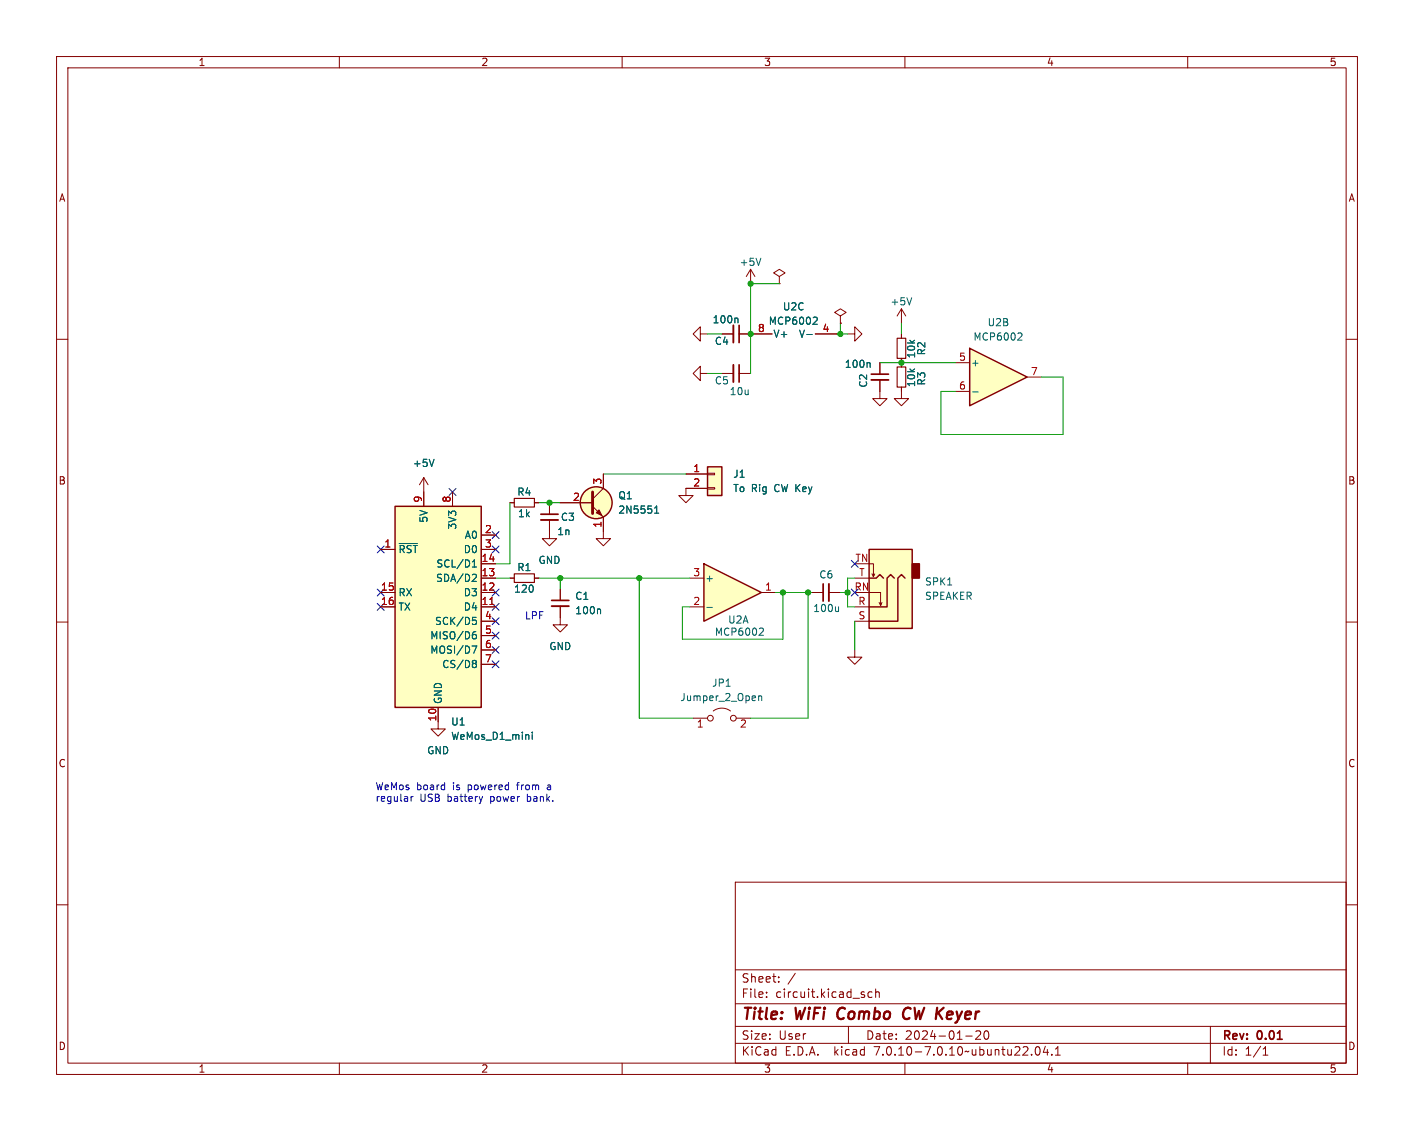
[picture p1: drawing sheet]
<svg xmlns="http://www.w3.org/2000/svg" width="250mm" height="200mm" viewBox="0 0 250 200" stroke-linecap="round" stroke-linejoin="round" font-family="sans-serif">
<g fill="none" stroke="#840000" stroke-width=".18">
<path d="M10 10h230v180h-230zM12 12h226v176h-226zM60 10v2M110 10v2M160 10v2M210 10v2M10 60h2M123.8 59.1v-1.3l-1.2 1.3 1.2 1.2v-1.2h1.3M238 60h2M123.8 66v-1.2l-1.2 1.2 1.2 1.3v-1.3h1.3M121.3 83.8h3.8M121.3 86.4h3.8"/>
<path d="M125.1 86.2h1.3v.3h-1.3zM125.1 83.7h1.3v.2h-1.3zM153.7 99.7h.7v2.3l.3-.5M10 110h2M90.2 102.2h.7M94.5 102.2h.7M151.1 114.9v1.3h-1.2l1.2 1.3 1.3-1.3h-1.3M151.1 102.2h2.6M151.1 107.3h2.6M151.1 109.9h2.6M153.7 104.8h2v2.3l.3-.5M154.2 101.5l.2 .5"/>
<path d="M155.4 106.6l.3 .5M238 110h2M10 160h2M130 156h108v32h-108zM238 160h2M130 177.5h108M130 171.5h108M135.5 176.2v.2M135.5 175.5v.1M137.7 173.5v.2M137.7 172.8v.1M140.6 172.1l-1.3 1.9"/>
<path d="M154.2 175.5l-.4-.1-.3 .3v.4l.1 .2h.6M154.8 175.5l.2-.1 .4 .1 .1 .9M154.8 174.9v1.5M60 188v2M110 188v2M130 184.5h108M130 181.5h108M150 181.5v3M160 188v2M170.8 183.2h1.1M173.3 182.4v.5l-.8 .9h.9M174.1 182.4a.81 .81 0 0 0 .4 1.4l.2-.2 .1-.4-.1-.8"/>
<path d="M182.4 186.4v.2M183.2 185.2l.2-.1a.81 .81 0 0 1 .6 .6 .81 .81 0 0 1-.3 .8l-.2 .1a.81 .81 0 0 1-.3-1.4zM184.8 185l-.3 1.1h.9M185.2 185.6v1M186 186.4v.2M186.6 186.6h.9M186.6 185.5l.4-.4v1.5M210 188v2M214 181.5v6.5M223.3 186.6h.9M223.3 185.5l.5-.4v1.5"/>
</g>
<path d="M148.3 178.5a1.27 1.27 0 0 0 0 1.6M160.7 178.2a1.13 1.13 0 0 0-1 .7 1.13 1.13 0 0 0 .2 1.2l.3 .1 .5-.1" fill="none" stroke="#840000" stroke-width=".4"/>
<path d="M90.9 101.5h3.6v1.5h-3.6z" fill="none" stroke="#840000" stroke-width=".2"/>
<g fill="#ffffc2" stroke="#ffffc2" stroke-width=".18">
<path d="M153.7 97.2h7.6v13.9h-7.6z"/>
<path d="M125.1 82.5h2.5v5.1h-2.5z"/>
</g>
<path d="M161.3 99.7h1.3v2.5h-1.3z" fill="#840000" stroke="#840000" stroke-width=".25"/>
<path d="M125.1 82.5h2.5v5.1h-2.5zM153.7 97.2h7.6v13.9h-7.6zM153.7 102.2h1.2l.7-.6 .6 .6M158.1 102.2l-.6-.6-.7 .6v5.1h-3.1M160 102.2l-.6-.6-.7 .6v7.7h-5" fill="none" stroke="#840000" stroke-width=".25"/>
<path d="M167.6 103.4h.7" fill="none" stroke="#006464" stroke-width=".18"/>
<path d="M171.4 61.6l10.2 5.1-10.2 5.1z" fill="#ffffc2"/>
<path d="M171.4 61.6l10.2 5.1-10.2 5.1z" fill="none" stroke="#840000" stroke-width=".25"/>
<path d="M168.9 64.1h2.5M168.9 69.2h2.5M181.6 66.7h2.5" fill="none" stroke="#840000" stroke-width=".18"/>
<path d="M180.2 58.9h.4l.1 .3-.8 .9h.8M172 69.3h.9" fill="none" stroke="#006464" stroke-width=".18"/>
<path d="M124.5 99.7l10.1 5.1-10.1 5.1z" fill="#ffffc2"/>
<g fill="none" stroke="#840000" stroke-width=".25">
<path d="M69.8 89.5h15.3v35.6h-15.3zM124.5 99.7l10.1 5.1-10.1 5.1z"/>
<circle cx="105.4" cy="88.9" r="2.82"/>
</g>
<g fill="none" stroke="#840000" stroke-width=".18">
<path d="M127.6 59.1h2.1M130.7 59.1h5.8M132.7 47.6l-.7 1.3M132.7 47.6v2.6M132.7 47.6l.8 1.3M137.8 48.9l1-.6-1-.7-1 .7 1 .6v1.3M137.8 50.2h.1M144.1 59.1h3.9M148.6 55.9l1-.7-1-.6-1 .6 1 .7v1.2M148.6 57.1h.1M149.9 59.1h1.2v-1.3l1.3 1.3-1.3 1.2v-1.2M159.4 54.6v2.5"/>
<path d="M159.4 59.1v.7M159.4 54.6l-.8 1.3M159.4 54.6l.7 1.3M127.6 66h2.1M130.7 66h2M155.6 67.2v3.3h1.2l-1.2 1.3-1.3-1.3h1.3M155.6 64.1v2.1M159.4 68.5v2h1.3l-1.3 1.3-1.3-1.3h1.3M159.4 63.4v1.5M67.3 97.2h2.5M74.9 84.5v5M74.9 84.5l-.7 1.2"/>
<path d="M74.9 84.5l.8 1.2M80 87v2.5M85.1 97.2h2.5M85.1 99.7h2.5M85.1 94.6h2.5M90.2 88.9h.7M94.5 88.9h.7M97.2 91.9v3.3h1.2l-1.2 1.3-1.3-1.3h1.3M97.2 88.9v2M99.1 88.9h5.7M104.8 89.5l1.9 1.9v3.8h1.2l-1.2 1.3-1.3-1.3h1.3M106.7 83.8v2.6l-1.9 1.9"/>
<path d="M121.3 83.8h3.8M125.1 86.4h-3.8v1.2h1.3l-1.3 1.3-1.3-1.3h1.3M67.3 104.8h2.5M67.3 107.3h2.5M85.1 104.8h2.5M85.1 107.3h2.5M85.1 102.2h2.5M85.1 109.9h2.5M85.1 112.4h2.5M85.1 114.9h2.5M85.1 117.5h2.5M90.2 102.2h.7"/>
<path d="M94.5 102.2h.7M99.1 107.2v3.3h1.2l-1.2 1.3-1.3-1.3h1.3M99.1 104.1v2.1M121.9 107.3h2.6M121.9 102.2h2.6M134.6 104.8h2.6M143.5 104.8h2M146.6 104.8h2M77.5 125.1v3.8h1.2l-1.2 1.3-1.3-1.3h1.3M122.6 127h2.5M126.1 125.7a2.54 2.54 0 0 1 3.1 0M130.2 127h2.5"/>
<circle cx="125.6" cy="127" r=".51"/>
<circle cx="129.7" cy="127" r=".51"/>
</g>
<g fill="none" stroke="#006464" stroke-width=".18">
<path d="M130.3 56.2l.2 .2v.7M134.5 45.7l-.4 1.2M142.6 59.2h1M144 56.1h.4l.1 .3-.8 .9h.8M161.2 52.6l-.4 1.3M153.7 64.1l.2 .2v.7M70.6 96.1h3.2M76.7 81.2l-.4 1.3M83.5 99.4l.4-.4v1.3M115.7 90.7h.8M115.7 89.8l.4-.3v1.2M83.5 114.2h.8l-.5 1.3"/>
<path d="M83.5 100.3h.7M83.6 109.2h.6M83.7 101.5l.4 .1 .1 .3-.7 .9h.7M83.7 109.6h.3l.2 .3-.1 .5h-.4M83.8 112.2h.3l.1 .2v.5l-.4 .1M83.8 116.8h.2l.2 .2-.2 .3M83.8 117.3h.2M84 117.3l.2 .3v.2l-.1 .2-.3 .1M84.1 111.7l-.3 .1M106 107.7l.2 .2v.6M125 107.4h1M134.4 111.1h.5l.1 .3-.8 .9h.8"/>
<path d="M148.3 107.3v.8M148.3 108l-.2 .1M94.1 129.5v.1M94.1 129.9v.9M134.1 123v.9M134.1 123.2l.2-.2 .3 .1 .1 .8"/>
</g>
<path d="M158.6 59.8h1.5v3.6h-1.5zM158.6 64.9h1.5v3.6h-1.5zM90.9 88.1h3.6v1.6h-3.6z" fill="none" stroke="#840000" stroke-width=".2"/>
<path d="M129.7 57.5v3.1M129.7 64.5v3.1M154.1 67.2h3M95.6 91.9h3.1M97.5 107.2h3.1M146.6 103.3v3" fill="none" stroke="#840000" stroke-width=".33"/>
<path d="M130.7 57.5v3.1M130.7 64.5v3.1M154.1 66.2h3M95.6 90.9h3.1M97.5 106.2h3.1M145.5 103.3v3" fill="none" stroke="#840000" stroke-width=".3"/>
<g fill="#ffffc2" stroke="#ffffc2" stroke-width=".18">
<path d="M69.8 89.5h15.3v35.6h-15.3z"/>
<circle cx="105.4" cy="88.9" r="2.82"/>
</g>
<path d="M86.6 106.9h.7" fill="none" stroke="#a90000" stroke-width=".18"/>
<path d="M104.8 87v3.8" fill="none" stroke="#840000" stroke-width=".51"/>
<path d="M105.4 90.7l.5-.5 .5 1z" fill="#840000" stroke="#840000" stroke-width=".18"/>
<path d="M96.9 138.8l-.1 .1M96.9 139.2l-.1 .2 .1 .3M72.7 140.9v.8M73 140.9l-.3 .2M85.3 140.9l-.3 .8" fill="none" stroke="#0000c2" stroke-width=".18"/>
<g fill="none" stroke="#009600" stroke-width=".18">
<path d="M125.1 59.1h2.5M137.8 50.2h-5.1v15.8M148 59.1h1.9M148.6 57.1v2M159.4 57.1v2M125.1 66h2.5M155.6 64.1h13.3M184.1 66.7h3.9v10.1h-21.6v-7.6h2.5M90.2 88.9v10.8h-2.6M95.2 88.9h3.9M106.7 83.8h14.6M87.6 102.2h2.6"/>
<path d="M95.2 102.2h26.7M99.1 102.2v1.9M113 102.2v24.8h9.6M137.2 104.8h6.3M138.4 104.8v8.2h-17.8v-5.7h1.3M142.9 104.8v22.2h-10.2M148.6 104.8h1.3M151.1 102.2h-1.2v5.1h1.2M151.1 109.9v5"/>
</g>
<g fill="none" stroke="#000084" stroke-width=".18">
<path d="M66.7 96.5l1.2 1.3M67.9 96.5l-1.2 1.3M79.4 86.4l1.2 1.2M80.6 86.4l-1.2 1.2M87 96.5l1.2 1.3M87 94l1.2 1.2M88.2 96.5l-1.2 1.3M88.2 94l-1.2 1.2M150.5 99.1l1.2 1.2M151.7 99.1l-1.2 1.2M66.7 106.7l1.2 1.2M66.7 104.2l1.2 1.2"/>
<path d="M67.9 106.7l-1.2 1.2M67.9 104.2l-1.2 1.2M87 111.8l1.2 1.2M87 116.9l1.2 1.2M87 114.3l1.2 1.2M87 109.2l1.2 1.3M87 106.7l1.2 1.2M87 104.2l1.2 1.2M88.2 111.8l-1.2 1.2M88.2 116.9l-1.2 1.2M88.2 114.3l-1.2 1.2M88.2 109.2l-1.2 1.3"/>
<path d="M88.2 106.7l-1.2 1.2M88.2 104.2l-1.2 1.2M150.5 104.2l1.2 1.2M151.7 104.2l-1.2 1.2"/>
</g>
<g fill="#009600" stroke="#009600" stroke-width=".18">
<circle cx="148.6" cy="59.1" r=".46"/>
<circle cx="132.7" cy="59.1" r=".46"/>
<circle cx="159.4" cy="64.1" r=".46"/>
<circle cx="132.7" cy="50.2" r=".46"/>
<circle cx="149.9" cy="104.8" r=".46"/>
<circle cx="142.9" cy="104.8" r=".46"/>
<circle cx="138.4" cy="104.8" r=".46"/>
<circle cx="99.1" cy="102.2" r=".46"/>
<circle cx="113" cy="102.2" r=".46"/>
<circle cx="97.2" cy="88.9" r=".46"/>
</g>
<g font-size="2.8" fill="#840000">
<text x="131" y="180.9">Title:</text>
<text x="140.7" y="180.9">WiFi</text>
<text x="148.9" y="180.9">Combo</text>
<text x="161.3" y="180.9">CW Keyer</text>
</g>
<g font-size="2.1" fill="#840000">
<text x="131" y="174">Sheet:</text>
<text x="131" y="176.7">File:</text>
<text x="137.1" y="176.7">circuit.kicad_sch</text>
<text x="131" y="184.1">Size:</text>
<text x="137.7" y="184.1">User</text>
<text x="153" y="184.1">Date:</text>
<text x="160" y="184.1">2024-01-20</text>
<text x="216" y="184.3">Rev:</text>
<text x="222.4" y="184.3">0.01</text>
<text x="131" y="186.9">KiCad</text>
<text x="138.7" y="186.9">E.D.A.</text>
<text x="147.6" y="186.9">kicad</text>
<text x="154.9" y="186.9">7.0.10-7.0.10~ubuntu22.04.1</text>
<text x="216" y="186.9">Id:</text>
<text x="220.1" y="186.9">1/1</text>
</g>
<g font-size="1.8" fill="#840000">
<text x="35" y="11.9">1</text>
<text x="85" y="11.9">2</text>
<text x="135" y="11.9">3</text>
<text x="185" y="11.9">4</text>
<text x="235" y="11.9">5</text>
<text x="10.3" y="35.9">A</text>
<text x="238.4" y="35.9">A</text>
<text x="10.3" y="85.9">B</text>
<text x="238.3" y="85.9">B</text>
<text x="10.3" y="135.9">C</text>
<text x="238.3" y="135.9">C</text>
<text x="10.3" y="185.9">D</text>
<text x="238.3" y="185.9">D</text>
<text x="35" y="189.9">1</text>
<text x="85" y="189.9">2</text>
<text x="135" y="189.9">3</text>
<text x="185" y="189.9">4</text>
<text x="235" y="189.9">5</text>
</g>
<g font-size="1.8" fill="#006464">
<text x="130.7" y="47.2">+5V</text>
<text x="125.9" y="57.4">100n</text>
<text x="135.8" y="57.6">MCP6002</text>
<text x="136.7" y="59.9">V+</text>
<text x="138.3" y="55.1">U2C</text>
<text x="141.2" y="59.9">V-</text>
<text x="157.3" y="54.2">+5V</text>
<text x="174.5" y="57.9">U2B</text>
<text x="126.3" y="61.2">C4</text>
<text x="149.3" y="65.3">100n</text>
<text x="162" y="63.5" transform="rotate(-90 162 63.5)">10k</text>
<text x="163.8" y="62.9" transform="rotate(-90 163.8 62.9)">R2</text>
<text x="171.6" y="65">+</text>
<text x="172" y="60.4">MCP6002</text>
<text x="126.3" y="68.2">C5</text>
<text x="128.9" y="70.1">10u</text>
<text x="153.5" y="68.7" transform="rotate(-90 153.5 68.7)">C2</text>
<text x="162" y="68.6" transform="rotate(-90 162 68.6)">10k</text>
<text x="163.8" y="68.3" transform="rotate(-90 163.8 68.3)">R3</text>
<text x="72.9" y="82.8">+5V</text>
<text x="91.4" y="87.9">R4</text>
<text x="109.2" y="88.5">Q1</text>
<text x="129.5" y="84.7">J1</text>
<text x="129.5" y="87.2">To Rig</text>
<text x="137" y="87.2">CW Key</text>
<text x="75.8" y="92.5" transform="rotate(-90 75.8 92.5)">5V</text>
<text x="80.9" y="93.8" transform="rotate(-90 80.9 93.8)">3V3</text>
<text x="82.1" y="95.5">A0</text>
<text x="91.5" y="91.7">1k</text>
<text x="98.4" y="94.8">1n</text>
<text x="99.1" y="92.3">C3</text>
<text x="109.2" y="91">2N5551</text>
<text x="70.4" y="98">~{RST}</text>
<text x="77.1" y="100.6">SCL/D1</text>
<text x="81.9" y="98">D0</text>
<text x="91.4" y="101.2">R1</text>
<text x="95.1" y="99.9">GND</text>
<text x="70.4" y="105.6">RX</text>
<text x="77" y="103.1">SDA/D2</text>
<text x="81.9" y="105.6">D3</text>
<text x="90.8" y="105">120</text>
<text x="101.6" y="106.3">C1</text>
<text x="124.6" y="103.1">+</text>
<text x="144.8" y="102.5">C6</text>
<text x="163.5" y="106.3">SPEAKER</text>
<text x="163.5" y="103.7">SPK1</text>
<text x="70.4" y="108.2">TX</text>
<text x="76" y="113.3">MISO/D6</text>
<text x="76.8" y="110.7">SCK/D5</text>
<text x="81.9" y="108.2">D4</text>
<text x="101.6" y="108.8">100n</text>
<text x="126.3" y="112.6">MCP6002</text>
<text x="128.6" y="110.5">U2A</text>
<text x="143.7" y="108.4">100u</text>
<text x="76" y="115.8">MOSI/D7</text>
<text x="78.1" y="118.3">CS/D8</text>
<text x="97" y="115.2">GND</text>
<text x="78.3" y="124.6" transform="rotate(-90 78.3 124.6)">GND</text>
<text x="120.2" y="124.2">Jumper_2_Open</text>
<text x="125.8" y="121.6">JP1</text>
<text x="79.7" y="128.5">U1</text>
<text x="79.7" y="131">WeMos_D1_mini</text>
<text x="75.4" y="133.6">GND</text>
</g>
<g font-size="1.8" fill="#a90000">
<text x="133.9" y="58.8">8</text>
<text x="145.3" y="58.8">4</text>
<text x="169.5" y="63.9">5</text>
<text x="169.5" y="69">6</text>
<text x="182.2" y="66.4">7</text>
<text x="122.5" y="83.6">1</text>
<text x="74.7" y="89" transform="rotate(-90 74.7 89)">9</text>
<text x="79.8" y="89" transform="rotate(-90 79.8 89)">8</text>
<text x="101.2" y="88.6">2</text>
<text x="106.4" y="85.8" transform="rotate(-90 106.4 85.8)">3</text>
<text x="122.5" y="86.1">2</text>
<text x="85.7" y="94.4">2</text>
<text x="106.4" y="93.4" transform="rotate(-90 106.4 93.4)">1</text>
<text x="67.9" y="96.9">1</text>
<text x="85" y="102">13</text>
<text x="85" y="99.4">14</text>
<text x="85.7" y="96.9">3</text>
<text x="122.5" y="102">3</text>
<text x="151.1" y="99.4">TN</text>
<text x="151.8" y="102">T</text>
<text x="67.3" y="104.5">15</text>
<text x="67.3" y="107.1">16</text>
<text x="85" y="107.1">11</text>
<text x="85" y="104.5">12</text>
<text x="122.5" y="107.1">2</text>
<text x="135.2" y="104.5">1</text>
<text x="151" y="104.5">RN</text>
<text x="151.7" y="107.1">R</text>
<text x="85.7" y="109.6">4</text>
<text x="85.7" y="112.1">5</text>
<text x="151.7" y="109.6">S</text>
<text x="85.7" y="114.7">6</text>
<text x="85.7" y="117.2">7</text>
<text x="77.2" y="127.7" transform="rotate(-90 77.2 127.7)">10</text>
<text x="123.1" y="129">1</text>
<text x="130.7" y="129">2</text>
</g>
<g font-size="1.8" fill="#0000c2">
<text x="92.7" y="109.6">LPF</text>
<text x="66.3" y="139.8">WeMos</text>
<text x="66.3" y="141.9">regular</text>
<text x="73.6" y="139.8">board</text>
<text x="74.2" y="141.9">USB</text>
<text x="79.2" y="141.9">battery</text>
<text x="80.2" y="139.8">is</text>
<text x="83" y="139.8">powered</text>
<text x="87" y="141.9">power</text>
<text x="91.9" y="139.8">from</text>
<text x="93.7" y="141.9">bank.</text>
<text x="97.4" y="139.8">a</text>
</g>
</svg>
